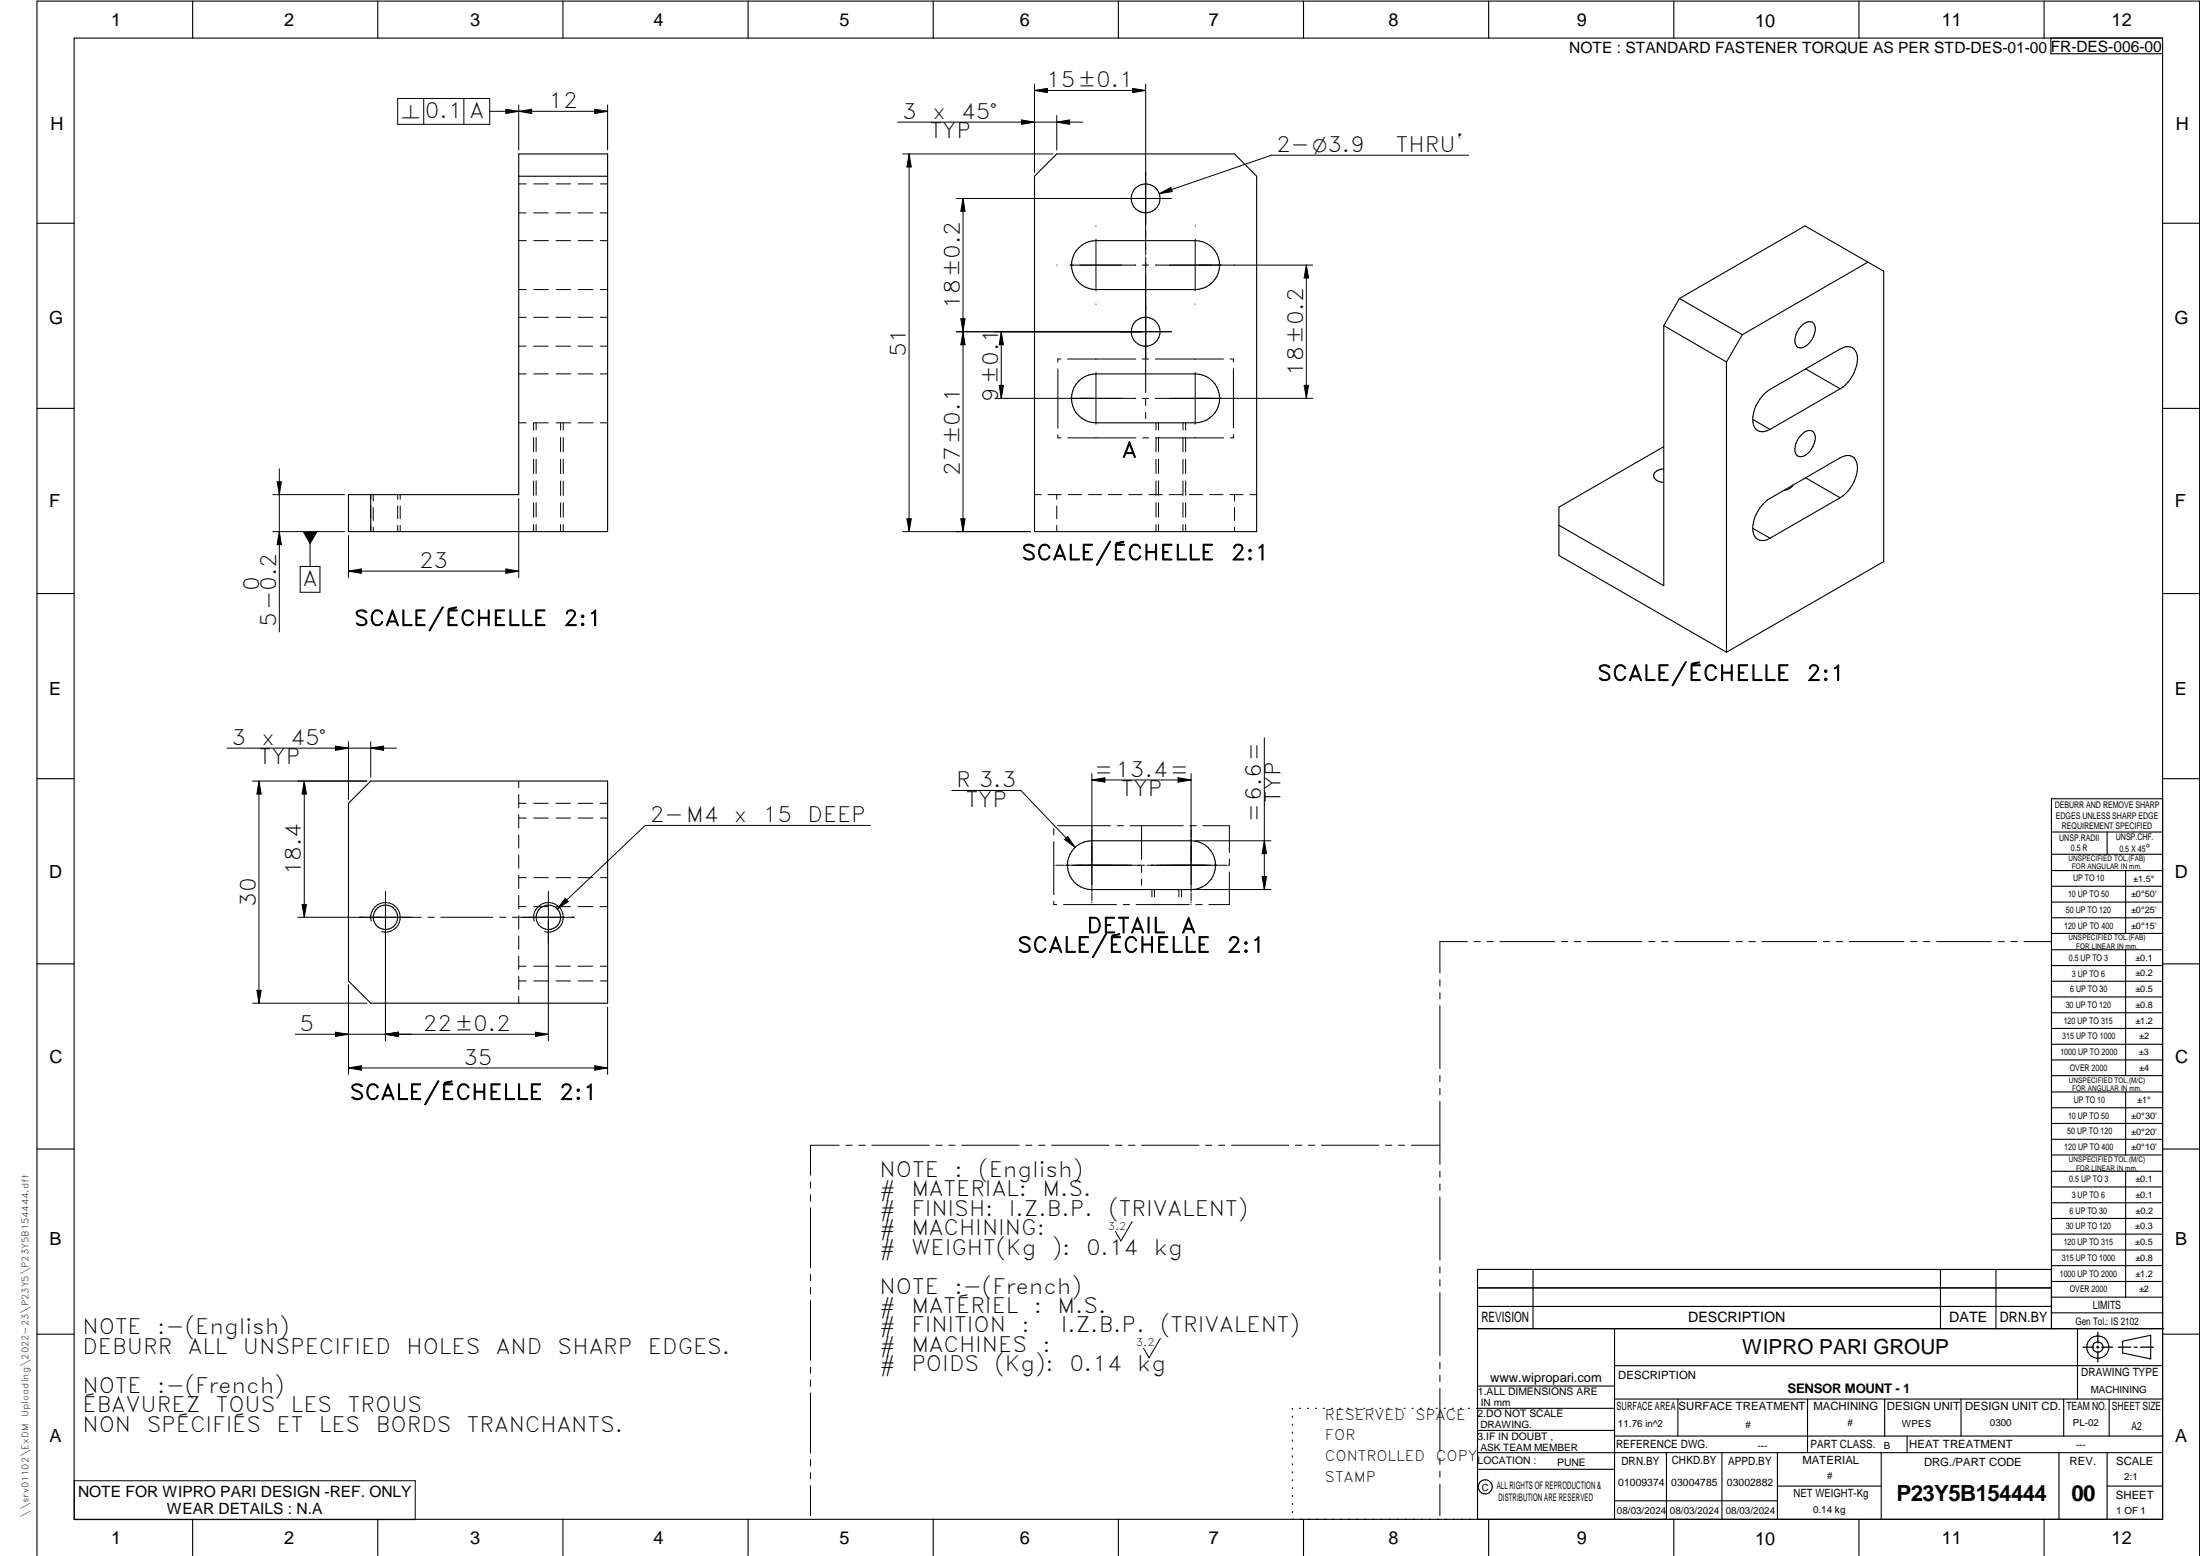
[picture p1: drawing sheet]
<svg xmlns="http://www.w3.org/2000/svg" width="594mm" height="420mm" viewBox="0 0 594 420" stroke-linecap="round" stroke-linejoin="round" font-family="sans-serif">
<g fill="none" stroke="#000" stroke-width=".3">
<path d="M20 10.3h564v400h-564zM52 .3v10M102 .3v10M152 .3v10M202 .3v10M252 .3v10M302 .3v10M352 .3v10M402 .3v10M452 .3v10M502 .3v10M552 .3v10"/>
<path d="M553.8 10.3v4.2h30.2M140.1 41.6h24v102h-70v-10h46zM140.1 47.6h24M279.4 47.6l6-6h48l5.9 6v96h-59.9zM10 60.3h10M291.3 66.9a6.4 6.4 0 0 1 4.6-1.9h26.8a6.6 6.6 0 0 1 6.6 6.6 6.6 6.6 0 0 1-6.6 6.6h-26.8a6.6 6.6 0 0 1-6.1-4.1 6.6 6.6 0 0 1 1.5-7.2zM504.4 70.8l4.3 2.4v78.4l-42.5 24.5M504.4 70.8l-17-9.8-33.9 19.6M504.4 70.8l-33.9 19.6M584 60.3h10M449.3 87.9l16.9 9.8M449.3 87.9v70.3l-28.3-16.4"/>
<path d="M453.5 80.6l17 9.8M453.5 80.6l-4.2 7.3M466.2 97.7v78.4M470.5 90.4l-4.3 7.3M486.7 87.7a2.1 2.1 0 0 1 3-.4 4.8 4.8 0 0 1-1.6 5.7 1.91 1.91 0 0 1-3.2 0 5.3 5.3 0 0 1 1.8-5.3zM487.6 99.6l9.3 5.4M10 110.3h10M291.3 102.9a6.4 6.4 0 0 1 4.6-1.9h26.8a6.6 6.6 0 0 1 6.6 6.6 6.6 6.6 0 0 1-6.6 6.6h-26.8a6.6 6.6 0 0 1-6.1-4.1 6.6 6.6 0 0 1 1.5-7.2zM473.3 113.2l4.7 2.8M473.3 113.2a2.89 2.89 0 0 0 2.6 3.4l2.1-.6M486.7 117.1a1.91 1.91 0 0 1 3.3 .1 5.3 5.3 0 0 1-3.6 6.1 1.69 1.69 0 0 1-1.7-2.1l.1-.7a6 6 0 0 1 1.9-3.4zM496.9 105l-18.9 11"/>
<path d="M496.9 105a10 10 0 0 0 4.6-8.9 2.58 2.58 0 0 0-3.8-2.2l-19.7 11.3a10.6 10.6 0 0 0-4.7 8M584 110.3h10M100.1 133.6v10M449.3 120.6l-28.3 16.3v13.1l45.2 26.1M449.3 126.6a2.56 2.56 0 0 0-2.8 1.8 2.56 2.56 0 0 0 2.8 1.9M484.2 131a2.86 2.86 0 0 1-2.5 1.4M487.6 129l9.3 5.4M496.9 134.4l-18.9 10.9M496.9 134.4a10 10 0 0 0 4.6-8.9 2.58 2.58 0 0 0-3.8-2.2l-19.7 11.3a10.4 10.4 0 0 0-4.7 8.1M473.3 142.7l4.7 2.6M473.3 142.7a2.86 2.86 0 0 0 1.4 3 2.86 2.86 0 0 0 3.3-.4M10 160.3h10"/>
<path d="M584 160.3h10M10 210.3h10M94.1 216.9l6-6h64v60h-64l-6-6zM584 215.7h-30v143.1M584 210.3h10M290.2 228.9a6.7 6.7 0 0 1 4.6-1.9h26.8a6.6 6.6 0 0 1 6.6 6.6 6.6 6.6 0 0 1-6.6 6.6h-26.8a6.6 6.6 0 0 1-6.1-4.1 6.6 6.6 0 0 1 1.5-7.2zM554 224.7h30M554 230.7h30M554 235.1h30M554 239.3h30M569 224.7v6M574 235.1v17"/>
<path d="M554 243.6h30M554 247.8h30M554 252.1h30M554 256.5h30M574 256.5v33.9M10 260.3h10M554 260.7h30M554 265h30M554 269.2h30M554 273.5h30M554 277.7h30M584 260.3h10"/>
<path d="M554 282h30M554 286.2h30M554 290.4h30M554 294.9h30M554 299.1h30M574 294.9v17M10 310.3h10M554 303.4h30M554 307.6h30M554 311.9h30M554 316.3h30M574 316.3v34"/>
<path d="M584 310.3h10M554 320.5h30M554 324.8h30M554 329h30M554 333.2h30M554 337.5h30M399 358.8h185.2M399 352.8h155M399 347.8h155M414 342.8v16M436 358.8v51.5M524 342.8v16"/>
<path d="M539 342.8v16M554 341.8h30M554 346h30M554 350.3h30M554 354.5h30M554 342.8h-155v67.5M561 358.8v19M10 360.3h10M399 374.3h37M436 377.8h148M453.1 377.8v10M488.1 377.8v14.5"/>
<path d="M508.9 377.8v10M529.5 377.8v10M557.3 377.8v10M569.5 377.8v10M573.2 362.2l7.6-1.6v6.3l-7.6-1.6zM584 368.8h-148M584 360.3h10M349 380.3v.3M349 382.4v.3M349 384.6v.3M349 386.7v.3M349 388.8v.3"/>
<path d="M349 391v.3M349 393.1v.3M349 395.3v.3M349 397.4v.3M349 399.5v.3M350.9 380.3h.2M353.1 380.3h.2M355.2 380.3h.3M357.4 380.3h.3M359.6 380.3h.3M361.7 380.3h.3M363.9 380.3h.3"/>
<path d="M366.1 380.3h.3M368.3 380.3h.2M370.4 380.3h.3M372.6 380.3h.3M374.8 380.3h.3M376.9 380.3h.4M379.1 380.3h.3M381.3 380.3h.3M383.4 380.3h.4M385.6 380.3h.3M387.8 380.3h.3M390 380.3h.3"/>
<path d="M392.2 380.3h.3M394.3 380.3h.3M396.5 380.3h.3M398.7 380.3h37.3M399 396.7h37M399 392.3h185M399 386.2h37M436 387.8h148M450 392.3v18M465 392.3v18M480 392.3v18M508 392.3v18"/>
<path d="M515 387.8v4.5M556 392.3v18M569 392.3v18M52 410.3v9.7M102 410.3v9.7M152 410.3v9.7M202 410.3v9.7M252 410.3v9.7M302 410.3v9.7M349 401.7v.3M349 403.8v.4M349 406v.3"/>
<path d="M349 408.1v.3M352 410.3v9.7M402 410.3v9.7M436 405.3h44M452 410.3v9.7M480 401.3h28M502 410.3v9.7M552 410.3v9.7M569 401.3h15M10 420v-419.7h584v419.7"/>
<circle cx="309.4" cy="53.6" r="3.9"/>
<circle cx="309.4" cy="89.6" r="3.9"/>
<circle cx="104.1" cy="247.7" r="3.3"/>
<circle cx="148.1" cy="247.7" r="3.3"/>
<circle cx="566.5" cy="363.7" r="1.39"/>
<circle cx="566.5" cy="363.8" r="3"/>
<circle cx="401.1" cy="401.5" r="1.9"/>
</g>
<g fill="none" stroke="#000" stroke-width=".27">
<path d="M107.4 26.6h24.8v7h-24.8zM114.4 26.6v7M125.3 26.6v7M132.2 30.1h31.9M136.6 29.5l3.5 .6-3.5 .5zM140.1 28.3v12.2M140.1 30.1l3.5-.6v1.1zM160.6 29.5l3.5 .6-3.5 .5zM164.1 28.3v12.2M242.4 33h49.9M275.8 32.4l3.6 .6-3.6 .6zM279.4 22.7v23.8"/>
<path d="M279.4 24.4l3.5-.5v1.1zM279.4 24.4h30M285.4 31.2v9.3M285.4 33l3.4-.6v1.2zM305.9 23.9l3.5 .5-3.5 .6zM309.4 22.7v46.2M140.1 57.5h2M140.1 49.7h2M144.1 57.5h3.9M144.1 49.7h4M150.1 57.5h3.9M150.1 49.7h4"/>
<path d="M156.1 57.5h4M156.1 49.7h4M162.1 57.5h2M162.1 49.7h2M243.7 41.6h40.6M245.5 41.6v102M245.5 41.6l.6 3.5h-1.2zM258.3 53.6h58.1M260 53.6v90M260 53.6l.6 3.5h-1.1zM313 52.3l3.2-1.7 .3 1.1zM396.6 41.9h-53.2l-30.4 10.4"/>
<path d="M140.1 65h2M140.1 78.2h2M144.1 65h4M144.1 78.2h4M150.1 65h4M150.1 78.2h4M156.1 65h4M156.1 78.2h4M162.1 65h2M162.1 78.2h2M285.4 71.6h.1M289 71.6h17.7"/>
<path d="M295.9 61v.1M295.9 64.6v14M308.5 71.6h1.7M309.4 69.3v36.7M312 71.6h42.5M322.7 61v.1M322.7 64.6v14M352.8 71.6v36M352.8 71.6l.5 3.5h-1.1zM140.1 93.5h2M140.1 85.7h2M144.1 93.5h3.9"/>
<path d="M144.1 85.7h4M150.1 93.5h3.9M150.1 85.7h4M156.1 93.5h4M156.1 85.7h4M162.1 93.5h2M162.1 85.7h2M259.5 86.1h1.1l-.6 3.5zM260 89.6l.6 3.5h-1.1zM270.4 89.6l.6 3.5h-1.2zM270.4 89.6v18M285.7 99.6v16"/>
<path d="M286.5 96.9h-.8v.9M288.3 96.9h18.4M295.9 97v.1M295.9 82.1v.1M308.5 96.9h1.7M312 96.9h18.4M316.4 89.6h-58.1M322.7 97v.1M322.7 82.1v.1M332.2 96.9h.9v.8M333.1 99.6v16M140.1 101h2"/>
<path d="M140.1 114.2h2M144.1 114.2v1.9M144.1 118.2v3.8M144.1 101h4M144.1 114.2h4M144.8 114.2v1.9M144.8 118.1v3.9M150.1 101h4M150.1 114.2h4M151.4 114.2v1.9M151.4 118.2v3.8M152.1 114.2v1.9"/>
<path d="M152.1 118.2v3.8M156.1 101h4M156.1 114.2h4M162.1 101h2M162.1 114.2h2M268.6 107.6h38.1M269.8 104.1h1.2l-.6 3.5zM285.7 117.4v.8h.8M288.3 118.2h18.4M295.9 100.6v14M295.9 118.1v.1M308.5 107.6h1.7"/>
<path d="M308.5 118.2h1.7M309.4 107.8v1.7M309.4 111.3v1.7M312 107.6h42.5M312 118.2h18.4M312.2 114.2v1.9M312.2 118.2v3.8M312.8 114.2v1.9M312.8 118.1v3.9M319.4 114.2v1.9M319.4 118.2v3.8M320.2 114.2v1.9"/>
<path d="M320.2 118.2v3.8M322.7 100.6v14M322.7 118.1v.1M333.1 117.3v.9h-.9M352.2 104.1h1.1l-.5 3.5zM73.7 133.6h19.3M74.8 130.1h1.2l-.6 3.5zM75.4 126.6v44M100.1 133.6v1.2M100.1 136.6v3.5M100.8 133.6v1.7M100.8 137.1v3.4"/>
<path d="M107.4 133.6v1.2M107.4 136.6v3.5M108.1 133.6v1.2M108.1 136.6v3.5M140.1 134.6v21.4M144.1 124v3.9M144.1 129.9v3.9M144.1 135.8v3.9M144.8 124v3.8M144.8 129.8v3.9M144.8 135.7v3.9M151.4 124v3.9"/>
<path d="M151.4 129.9v3.9M151.4 135.8v3.9M152.1 124v3.9M152.1 129.9v3.9M152.1 135.8v3.9M279.4 133.6h1.7M283 133.6h3.6M285.4 133.6v1.2M285.4 136.6v3.5M288.5 133.6h3.6M293.9 133.6h3.6M299.3 133.6h3.6"/>
<path d="M304.8 133.6h3.6M310.3 133.6h3.6M312.2 124v3.9M312.2 129.9v3.9M312.2 135.8v3.9M312.8 124v3.8M312.8 129.8v3.9M312.8 135.7v3.9M315.7 133.6h3.6M319.4 124v3.9M319.4 129.9v3.9M319.4 135.8v3.9"/>
<path d="M320.2 124v3.9M320.2 129.9v3.9M320.2 135.8v3.9M321.2 133.6h3.6M326.6 133.6h3.6M332.1 133.6h3.6M333.4 133.6v1.7M333.4 137.1v3.4M337.5 133.6h1.8M73.7 143.6h19.3M75.4 143.6l.6 3.5h-1.2zM81.1 153h5.3v6.9h-5.3z"/>
<path d="M83.7 143.6v9.4M94.1 154.2l3.5-.6v1.2zM94.1 144.6v11.4M94.1 154.2h46M100.1 141.9v1.7M100.8 142.3v1.3M107.4 141.9v1.7M108.1 141.9v1.7M136.6 153.6l3.5 .6-3.5 .6zM144.1 141.6v2M144.8 141.6v2M151.4 141.6v2"/>
<path d="M152.1 141.6v2M243.7 143.6h34.6M244.9 140.1h1.2l-.6 3.5zM259.5 140.1h1.1l-.6 3.5zM285.4 141.9v1.7M312.2 141.6v2M312.8 141.6v2M319.4 141.6v2M320.2 141.6v2M333.4 142.3v1.3M341.4 199.2v41M61.3 202h45.8"/>
<path d="M68.2 210.9h30.9M69.9 210.9v60M69.9 210.9l.6 3.5h-1.1zM82.2 210.9l.6 3.5h-1.2zM82.2 210.9v36.8M90.6 201.5l3.5 .5-3.5 .6zM94.1 200.3v15.6M100.1 202l3.5-.5v1.1zM100.1 200.3v9.5M140.1 210.9v1.8M140.1 214.5v3.6M140.1 216.9h2"/>
<path d="M144.1 216.9h3.9M150.1 216.9h3.9M156.1 216.9h4M162.1 216.9h2M257 213.4h18.7l14.6 15.4M294.8 208.9v31.8M294.8 210.6l3.6-.6v1.2zM294.8 210.6h26.8M318.1 210l3.5 .6-3.5 .6zM321.6 208.9v31.8M140.1 220.9h2M140.1 237h2"/>
<path d="M140.1 220v3.6M140.1 225.5v3.5M140.1 230.9v3.6M140.1 236.3v3.6M144.1 220.9h4M144.1 237h4M150.1 220.9h4M150.1 237h4M156.1 220.9h4M156.1 237h4M162.1 220.9h2M162.1 237h2"/>
<path d="M235.1 222.9h-60.9l-23.7 22.5M284.6 223.8v1.7M284.6 227.2v14.4M284.8 233.6h.1M285.2 233.6h2.2M285.5 223h14.4M287.5 226.7l.8-.8 2 2.9zM287.7 233.6h21.4M301.7 223h1.7M305.2 223h14.3M308.3 223v9.1M308.3 233.8v1.8"/>
<path d="M308.3 237.4v1.7M309.7 233.6h19.1M321.3 223h1.7M322.7 227h20.5M324.8 223h7.2v7.2M329.1 233.6h2.2M331.6 233.6h.2M332 235.5v8.8h-5.6M332 231.9v1.8M340.8 236.7h1.2l-.6 3.5zM341.4 227l.6 3.5h-1.2zM80.4 247.7h33.3"/>
<path d="M81.6 244.2h1.2l-.6 3.5zM100.2 248.8a4 4 0 0 1 3.5-5.1 4 4 0 0 1 4.3 4.3 4 4 0 0 1-4.9 3.5M104.1 240.7v40.4M115.6 247.7h1.7M119 247.7h14.1M134.9 247.7h1.7M138.4 247.7h16.7M140.1 244.8h2M140.1 241.8v3.6M140.1 247.3v3.6M140.1 252.7v3.6M140.1 258.2v3.5"/>
<path d="M144.1 244.8h3.9M144.2 248.8a4 4 0 0 1 3.5-5.1 4 4 0 0 1 4.4 4.3 4 4 0 0 1-5 3.5M148.1 240.7v40.4M150.1 244.8h3.9M152.6 242.6l.8 .9-2.9 1.9zM156.1 244.8h4M162.1 244.8h2M284.6 243.4v.9h.8M287.2 244.3h14.3M294.8 241v2.2M294.8 243.6v.1M294.8 244.1v.1"/>
<path d="M303.3 244.3h1.7M306.8 244.3h14.3M311.1 240.2v2M311.1 244.2v.1M311.7 240.2v1.9M311.7 244.1v.2M318.3 240.2v2M318.3 244.2v.1M319.1 240.2v2M319.1 244.2v.1M321.6 241v2.2M321.6 243.6v.1"/>
<path d="M321.6 244.1v.1M322.7 240.2h20.5M322.9 244.3h1.7M396.2 254.3h-7.4v8.5M398.1 254.3h1.6M401.5 254.3h1.8M405 254.3h14.8M421.6 254.3h1.7M425.1 254.3h1.7M428.6 254.3h14.8M445.2 254.3h1.7M448.7 254.3h1.7"/>
<path d="M452.2 254.3h14.8M468.8 254.3h1.7M472.3 254.3h1.7M475.8 254.3h14.8M492.4 254.3h1.7M495.8 254.3h1.8M499.4 254.3h14.7M516 254.3h1.6M519.4 254.3h1.8M522.9 254.3h14.8M539.5 254.3h1.7M543 254.3h1.7"/>
<path d="M546.5 254.3h7.4M68.2 270.9h30.9M69.4 267.4h1.1l-.6 3.5zM79.7 279.3h68.4M90.6 278.7l3.5 .6-3.5 .6zM94.1 265.9v24.2M104.1 279.3l3.5-.6v1.2zM140.1 260.9h2M140.1 263.6v3.6M140.1 269.1v1.8M140.1 264.9h2M144.1 260.9h3.9"/>
<path d="M144.1 264.9h4M144.6 278.7l3.5 .6-3.5 .6zM150.1 260.9h3.9M150.1 264.9h4M156.1 260.9h4M156.1 264.9h4M162.1 260.9h2M162.1 264.9h2M164.1 271.9v18.2M388.8 264.5v1.8M388.8 268.1v1.6M388.8 271.6v17"/>
<path d="M94.1 288.4l3.5-.6v1.2zM94.1 288.4h70M160.6 287.8l3.5 .6-3.5 .6zM388.8 290.4v1.7M388.8 293.9v1.7M388.8 297.4v17M218.9 319.2v1.6M226.6 309.2h-7.7v8.1M228.4 309.2h1.7M231.9 309.2h1.7M235.4 309.2h15.5M252.7 309.2h1.7"/>
<path d="M256.2 309.2h1.7M259.7 309.2h15.5M277 309.2h1.7M280.5 309.2h1.7M284 309.2h15.5M301.2 309.2h1.8M304.8 309.2h1.7M308.3 309.2h15.5M325.5 309.2h1.7M329.1 309.2h1.6M332.6 309.2h15.4M349.8 309.2h1.7"/>
<path d="M353.3 309.2h1.7M356.8 309.2h15.5M374.1 309.2h1.7M377.6 309.2h1.7M381.1 309.2h7.7M388.8 316.2v1.7M388.8 319.7v1.7M218.9 322.6v1.8M218.9 326.1v16.2M305.7 329.9l-3 5.2-1.5-2.6M388.8 323.2v17.1M218.9 344.1v1.8"/>
<path d="M218.9 347.6v1.7M218.9 351.2v16.1M388.8 342.1v1.6M388.8 345.6v1.7M388.8 349v17.1M218.9 369.1v1.7M218.9 372.6v1.8M218.9 376.1v16.2M313.3 361.4l-3 5.2-1.5-2.6M388.8 367.9v1.7M388.8 371.4v1.7M388.8 374.9v17"/>
<path d="M20.1 399.8h92v10.5h-92zM218.9 394.1v1.8M218.9 397.6v1.7M388.8 393.7v1.7M388.8 397.2v1.7M218.9 401.2v8.1M388.8 400.7v8.6"/>
</g>
<path d="M566.5 359.7v3M562.5 363.8h2.9M566.1 363.8h.7M566.5 363.4v.7M566.5 364.9v2.8M567.6 363.8h2.9M572 363.8h3.4M576.3 363.8h.8M578 363.8h3.5" fill="none" stroke="#000" stroke-width=".34"/>
<g fill="#000">
<path d="M136.6 29.5l3.5 .6-3.5 .5zM140.1 30.1l3.5-.6v1.1zM160.6 29.5l3.5 .6-3.5 .5zM275.8 32.4l3.6 .6-3.6 .6zM279.4 24.4l3.5-.5v1.1zM285.4 33l3.4-.6v1.2zM305.9 23.9l3.5 .5-3.5 .6zM245.5 41.6l.6 3.5h-1.2zM260 53.6l.6 3.5h-1.1zM313 52.3l3.2-1.7 .3 1.1zM352.8 71.6l.5 3.5h-1.1zM260 89.6l.6 3.5h-1.1z"/>
<path d="M259.5 86.1h1.1l-.6 3.5zM270.4 89.6l.6 3.5h-1.2zM269.8 104.1h1.2l-.6 3.5zM352.2 104.1h1.1l-.5 3.5zM74.8 130.1h1.2l-.6 3.5zM75.4 143.6l.6 3.5h-1.2zM81.7 143.6h4.1l-2.1 3.5zM94.1 154.2l3.5-.6v1.2zM136.6 153.6l3.5 .6-3.5 .6zM244.9 140.1h1.2l-.6 3.5zM259.5 140.1h1.1l-.6 3.5zM69.9 210.9l.6 3.5h-1.1z"/>
<path d="M82.2 210.9l.6 3.5h-1.2zM90.6 201.5l3.5 .5-3.5 .6zM100.1 202l3.5-.5v1.1zM294.8 210.6l3.6-.6v1.2zM318.1 210l3.5 .6-3.5 .6zM287.5 226.7l.8-.8 2 2.9zM340.8 236.7h1.2l-.6 3.5zM341.4 227l.6 3.5h-1.2zM81.6 244.2h1.2l-.6 3.5zM152.6 242.6l.8 .9-2.9 1.9zM69.4 267.4h1.1l-.6 3.5zM90.6 278.7l3.5 .6-3.5 .6z"/>
<path d="M104.1 279.3l3.5-.6v1.2zM144.6 278.7l3.5 .6-3.5 .6zM94.1 288.4l3.5-.6v1.2zM160.6 287.8l3.5 .6-3.5 .6z"/>
</g>
<g font-size="6">
<text x="512.1" y="405.2">P23Y5B154444</text>
<text x="559.4" y="405.2">00</text>
</g>
<g font-size="5.7">
<text x="282.5" y="23.6">15±0.1</text>
<text x="148.1" y="29.2">12</text>
<text x="114.8" y="31.8">0.1 A</text>
<text x="243.6" y="32.1">3</text>
<text x="251.8" y="32.1">x</text>
<text x="259.6" y="32.1">45°</text>
<text x="251.1" y="37.3">TYP</text>
<text x="344.6" y="41">2-O3.9</text>
<text x="376.9" y="41">THRU`</text>
<text x="259.2" y="83.4" transform="rotate(-90 259.2 83.4)">18±0.2</text>
<text x="244.6" y="96.5" transform="rotate(-90 244.6 96.5)">51</text>
<text x="351.9" y="101.4" transform="rotate(-90 351.9 101.4)">18±0.2</text>
<text x="269.5" y="108.5" transform="rotate(-90 269.5 108.5)">9±0.1</text>
<text x="303" y="123.5">A</text>
<text x="259.2" y="128.4" transform="rotate(-90 259.2 128.4)">27±0.1</text>
<text x="113.2" y="153.3">23</text>
<text x="275.8" y="151.2">SCALE/ÉCHELLE</text>
<text x="332.4" y="151.2">2:1</text>
<text x="70" y="159.6" transform="rotate(-90 70 159.6)">0</text>
<text x="81.8" y="158.2">A</text>
<text x="74.5" y="169.4" transform="rotate(-90 74.5 169.4)">5-0.2</text>
<text x="95.6" y="169">SCALE/ÉCHELLE</text>
<text x="152.2" y="169">2:1</text>
<text x="431.3" y="183.8">SCALE/ÉCHELLE</text>
<text x="487.8" y="183.8">2:1</text>
<text x="62.5" y="201.2">3</text>
<text x="70.6" y="201.2">x</text>
<text x="78.4" y="201.2">45°</text>
<text x="69.9" y="206.4">TYP</text>
<text x="295.5" y="209.7">=13.4=</text>
<text x="258.2" y="212.6">R 3.3</text>
<text x="302.7" y="215">TYP</text>
<text x="260.8" y="217.8">TYP</text>
<text x="340.6" y="222" transform="rotate(-90 340.6 222)">=6.6=</text>
<text x="345.8" y="216.8" transform="rotate(-90 345.8 216.8)">TYP</text>
<text x="175.5" y="222">2-M4</text>
<text x="198.2" y="222">x</text>
<text x="206" y="222">15</text>
<text x="218" y="222">DEEP</text>
<text x="81.3" y="236.3" transform="rotate(-90 81.3 236.3)">18.4</text>
<text x="69.1" y="244.9" transform="rotate(-90 69.1 244.9)">30</text>
<text x="293.4" y="251.9">DETAIL</text>
<text x="319" y="251.9">A</text>
<text x="274.7" y="257.2">SCALE/ÉCHELLE</text>
<text x="331.3" y="257.2">2:1</text>
<text x="80.9" y="278.4">5</text>
<text x="114.2" y="278.4">22±0.2</text>
<text x="125.1" y="287.5">35</text>
<text x="94.4" y="296.9">SCALE/ÉCHELLE</text>
<text x="151" y="296.9">2:1</text>
<text x="237.5" y="317.8">NOTE</text>
<text x="257.7" y="317.8">:</text>
<text x="264.1" y="317.8">(English)</text>
<text x="237.5" y="323">#</text>
<text x="246.1" y="323">MATERIAL:</text>
<text x="281.5" y="323">M.S.</text>
<text x="237.5" y="328.3">#</text>
<text x="246.1" y="328.3">FINISH:</text>
<text x="272.4" y="328.3">I.Z.B.P.</text>
<text x="299.3" y="328.3">(TRIVALENT)</text>
<text x="237.5" y="333.5">#</text>
<text x="246.1" y="333.5">MACHINING:</text>
<text x="237.5" y="338.8">#</text>
<text x="246.1" y="338.8">WEIGHT(Kg</text>
<text x="284" y="338.8">):</text>
<text x="293.3" y="338.8">0.14</text>
<text x="311.6" y="338.8">kg</text>
<text x="237.5" y="349.3">NOTE</text>
<text x="257.7" y="349.3">:-(French)</text>
<text x="237.5" y="354.5">#</text>
<text x="237.5" y="359.8">#</text>
<text x="246.1" y="359.8">FINITION</text>
<text x="246.1" y="354.5">MATÉRIEL</text>
<text x="275.8" y="359.8">:</text>
<text x="279.2" y="354.5">:</text>
<text x="285.6" y="354.5">M.S.</text>
<text x="286.4" y="359.8">I.Z.B.P.</text>
<text x="313.3" y="359.8">(TRIVALENT)</text>
<text x="22.3" y="360.3">NOTE</text>
<text x="22.3" y="365.6">DEBURR</text>
<text x="42.4" y="360.3">:-(English)</text>
<text x="50.7" y="365.6">ALL</text>
<text x="65.6" y="365.6">UNSPECIFIED</text>
<text x="109.7" y="365.6">HOLES</text>
<text x="133.9" y="365.6">AND</text>
<text x="150.6" y="365.6">SHARP</text>
<text x="175" y="365.6">EDGES.</text>
<text x="237.5" y="365">#</text>
<text x="246.1" y="365">MACHINES</text>
<text x="281.5" y="365">:</text>
<text x="237.5" y="370.3">#</text>
<text x="246.1" y="370.3">POIDS</text>
<text x="268.5" y="370.3">(Kg):</text>
<text x="288.8" y="370.3">0.14</text>
<text x="307.1" y="370.3">kg</text>
<text x="22.3" y="376.1">NOTE</text>
<text x="42.5" y="376.1">:-(French)</text>
<text x="22.3" y="381.3">ÉBAVUREZ</text>
<text x="58.3" y="381.3">TOUS</text>
<text x="78.6" y="381.3">LES</text>
<text x="93.9" y="381.3">TROUS</text>
<text x="22.3" y="386.6">NON</text>
<text x="39.6" y="386.6">SPÉCIFIÉS</text>
<text x="74.7" y="386.6">ET</text>
<text x="86.1" y="386.6">LES</text>
<text x="101.5" y="386.6">BORDS</text>
<text x="126.1" y="386.6">TRANCHANTS.</text>
</g>
<text font-size="5.6" x="470.5" y="365.5">WIPRO PARI GROUP</text>
<text font-size="5.4" x="108.5" y="31.8">n</text>
<g font-size="4.9">
<text x="30" y="6.9">1</text>
<text x="76.7" y="6.9">2</text>
<text x="127" y="6.9">3</text>
<text x="176.5" y="6.9">4</text>
<text x="226.7" y="6.9">5</text>
<text x="275.4" y="6.9">6</text>
<text x="326.4" y="6.9">7</text>
<text x="375" y="6.9">8</text>
<text x="425.8" y="6.9">9</text>
<text x="473.9" y="7.3">10</text>
<text x="524.3" y="6.9">11</text>
<text x="570.2" y="6.9">12</text>
<text x="13.6" y="35.1">H</text>
<text x="587.6" y="35.1">H</text>
<text x="13.2" y="87.5">G</text>
<text x="587.2" y="87.5">G</text>
<text x="13.2" y="137">F</text>
<text x="587.2" y="137">F</text>
<text x="13.2" y="187.6">E</text>
<text x="587.2" y="187.6">E</text>
<text x="13.2" y="237">D</text>
<text x="587.2" y="237">D</text>
<text x="13.4" y="287.1">C</text>
<text x="587.4" y="287.1">C</text>
<text x="13.4" y="336.2">B</text>
<text x="587.4" y="336.2">B</text>
<text x="13.4" y="389.3">A</text>
<text x="587.4" y="389.3">A</text>
<text x="30" y="416.9">1</text>
<text x="76.7" y="416.9">2</text>
<text x="127" y="416.9">3</text>
<text x="176.5" y="416.9">4</text>
<text x="226.7" y="416.9">5</text>
<text x="275.4" y="416.9">6</text>
<text x="326.4" y="416.9">7</text>
<text x="375" y="416.9">8</text>
<text x="425.8" y="416.9">9</text>
<text x="473.9" y="417.3">10</text>
<text x="524.3" y="416.9">11</text>
<text x="570.2" y="416.9">12</text>
</g>
<g font-size="4.2">
<text x="423.7" y="14.3">NOTE : STANDARD FASTENER TORQUE AS PER STD-DES-01-00</text>
<text x="553.8" y="14">FR-DES-006-00</text>
<text x="21.1" y="404.3">NOTE FOR WIPRO PARI DESIGN -REF. ONLY</text>
<text x="45.1" y="408.8">WEAR DETAILS : N.A</text>
</g>
<g font-size="3.9">
<text x="400" y="357.1">REVISION</text>
<text x="455.9" y="357.1">DESCRIPTION</text>
<text x="526.4" y="357.1">DATE</text>
<text x="540" y="357.1">DRN.BY</text>
<text x="357.8" y="383.3">RESERVED</text>
<text x="382.3" y="383.3">SPACE</text>
<text x="357.8" y="388.9">FOR</text>
<text x="357.8" y="394.5">CONTROLLED</text>
<text x="387.8" y="394.5">COPY</text>
<text x="357.8" y="400">STAMP</text>
</g>
<text font-size="3.6" x="482.7" y="376.1">SENSOR MOUNT - 1</text>
<text font-size="3.5" x="402.4" y="373.3">www.wipropari.com</text>
<g font-size="3.1">
<text x="565.1" y="353.5">LIMITS</text>
<text x="562" y="371.7">DRAWING TYPE</text>
<text x="437" y="372.3">DESCRIPTION</text>
<text x="436.5" y="380.8">SURFACE AREA</text>
<text x="453.3" y="380.8">SURFACE TREATMENT</text>
<text x="489.7" y="380.8">MACHINING</text>
<text x="509.5" y="380.8">DESIGN UNIT</text>
<text x="530.6" y="380.8">DESIGN UNIT CD.</text>
<text x="558" y="380.6">TEAM NO.</text>
<text x="570.3" y="380.7">SHEET SIZE</text>
<text x="575.6" y="386.1">A2</text>
<text x="436.4" y="391.1">REFERENCE DWG.</text>
<text x="437.8" y="395.5">DRN.BY</text>
<text x="451.4" y="395.4">CHKD.BY</text>
<text x="466.6" y="395.5">APPD.BY</text>
<text x="486.7" y="395.4">MATERIAL</text>
<text x="488.9" y="390.9">PART CLASS.</text>
<text x="515.6" y="390.9">HEAT TREATMENT</text>
<text x="519.6" y="395.9">DRG./PART CODE</text>
<text x="558.9" y="395.5">REV.</text>
<text x="571.4" y="395.6">SCALE</text>
<text x="484.3" y="404.2">NET WEIGHT-Kg</text>
<text x="571.4" y="404.7">SHEET</text>
</g>
<text font-size="3" x="579.5" y="230.1">°</text>
<g font-size="2.8">
<text x="299.1" y="332.1">3.2</text>
<text x="560.4" y="357.7">Gen Tol.: IS 2102</text>
<text x="306.7" y="363.6">3.2</text>
<text x="399.1" y="376.6">1.ALL DIMENSIONS ARE</text>
<text x="399" y="382.7">2.DO NOT SCALE</text>
<text x="399" y="388.7">3.IF IN DOUBT ,</text>
<text x="399" y="395.4">LOCATION :</text>
<text x="420.5" y="396">PUNE</text>
<text x="404.2" y="402">ALL RIGHTS OF REPRODUCTION &amp;</text>
<text x="437" y="401.2">01009374</text>
<text x="451.3" y="401.2">03004785</text>
<text x="466.3" y="401.2">03002882</text>
<text x="404.7" y="405.4">DISTRIBUTION ARE RESERVED</text>
</g>
<g font-size="2.7">
<text x="564.6" y="376.2">MACHINING</text>
<text x="399.9" y="379.7">IN mm</text>
<text x="399.7" y="385.7">DRAWING.</text>
<text x="436.9" y="385.4">11.76 in^2</text>
<text x="471.4" y="385.5">#</text>
<text x="498.9" y="385">#</text>
<text x="513.6" y="385.3">WPES</text>
<text x="537.3" y="385.1">0300</text>
<text x="559.7" y="385.1">PL-02</text>
<text x="399.7" y="391.8">ASK TEAM MEMBER</text>
<text x="474.6" y="391.2">---</text>
<text x="508.7" y="391.2">B</text>
<text x="560.6" y="391.1">---</text>
<text x="493.4" y="399.5">#</text>
<text x="573.6" y="399.7">2:1</text>
<text x="400.1" y="402.5">C</text>
<text x="436.6" y="408.7">08/03/2024</text>
<text x="450.9" y="408.8">08/03/2024</text>
<text x="466" y="408.9">08/03/2024</text>
<text x="489.6" y="408.5">0.14 kg</text>
<text x="571.4" y="408.7">1 OF 1</text>
</g>
<g font-size="2.5">
<text x="554.9" y="218.3">DEBURR AND REMOVE SHARP</text>
<text x="555.2" y="221">EDGES UNLESS SHARP EDGE</text>
<text x="556.1" y="227.1">UNSP.RADII</text>
<text x="556.8" y="223.8">REQUIREMENT SPECIFIED</text>
<text x="571.4" y="226.9">UNSP.CHF.</text>
<text x="559.2" y="229.9">0.5 R</text>
<text x="572.3" y="230.1">0.5 X 45</text>
<text x="559.8" y="238">UP TO 10</text>
<text x="576.1" y="238.1">±1.5°</text>
<text x="558.5" y="242.2">10 UP TO 50</text>
<text x="575.5" y="242.3">±0°50'</text>
<text x="557.4" y="250.7">120 UP TO 400</text>
<text x="557.9" y="246.5">50 UP TO 120</text>
<text x="575.5" y="250.7">±0°15'</text>
<text x="575.5" y="246.5">±0°25'</text>
<text x="558.7" y="259.4">0.5 UP TO 3</text>
<text x="559.5" y="263.7">3 UP TO 6</text>
<text x="576.6" y="263.6">±0.2</text>
<text x="576.6" y="259.4">±0.1</text>
<text x="559" y="267.9">6 UP TO 30</text>
<text x="576.6" y="267.9">±0.5</text>
<text x="557.8" y="272.2">30 UP TO 120</text>
<text x="576.6" y="272.2">±0.8</text>
<text x="556.9" y="280.7">315 UP TO 1000</text>
<text x="557.3" y="276.4">120 UP TO 315</text>
<text x="576.6" y="276.4">±1.2</text>
<text x="577.7" y="280.7">±2</text>
<text x="556.4" y="284.9">1000 UP TO 2000</text>
<text x="577.6" y="284.9">±3</text>
<text x="558.9" y="289.2">OVER 2000</text>
<text x="577.7" y="289.3">±4</text>
<text x="560" y="297.9">UP TO 10</text>
<text x="577.1" y="297.9">±1°</text>
<text x="558.5" y="302.1">10 UP TO 50</text>
<text x="575.5" y="302.1">±0°30'</text>
<text x="557.4" y="310.6">120 UP TO 400</text>
<text x="558.2" y="306.3">50 UP TO 120</text>
<text x="575.5" y="310.6">±0°10'</text>
<text x="575.5" y="306.4">±0°20'</text>
<text x="558.8" y="319.2">0.5 UP TO 3</text>
<text x="559.4" y="323.4">3 UP TO 6</text>
<text x="576.6" y="319.2">±0.1</text>
<text x="576.6" y="323.5">±0.1</text>
<text x="558.9" y="327.7">6 UP TO 30</text>
<text x="576.7" y="327.7">±0.2</text>
<text x="557.8" y="332">30 UP TO 120</text>
<text x="576.6" y="332">±0.3</text>
<text x="556.8" y="340.5">315 UP TO 1000</text>
<text x="557.3" y="336.3">120 UP TO 315</text>
<text x="576.6" y="336.3">±0.5</text>
<text x="576.6" y="340.5">±0.8</text>
<text x="556.2" y="344.7">1000 UP TO 2000</text>
<text x="576.6" y="344.7">±1.2</text>
<text x="558.9" y="349">OVER 2000</text>
<text x="577.6" y="349">±2</text>
</g>
<g font-size="2.4">
<text x="7.7" y="382.7" transform="rotate(-90 7.7 382.7)">Uploading\2022-23\P23Y5\P23Y5B154444.dft</text>
<text x="7.7" y="409.8" transform="rotate(-90 7.7 409.8)">\\srv01102\ExDM</text>
</g>
<g font-size="2.1">
<text x="558.5" y="232.4">UNSPECIFIED TOL.(FAB)</text>
<text x="559.5" y="234.7">FOR ANGULAR IN mm.</text>
<text x="558.6" y="253.9">UNSPECIFIED TOL.(FAB)</text>
<text x="560.7" y="256.3">FOR LINEAR IN mm.</text>
<text x="558.7" y="292.3">UNSPECIFIED TOL.(M/C)</text>
<text x="559.6" y="294.7">FOR ANGULAR IN mm.</text>
<text x="558.7" y="313.7">UNSPECIFIED TOL.(M/C)</text>
<text x="560.6" y="316.1">FOR LINEAR IN mm.</text>
</g>
</svg>
